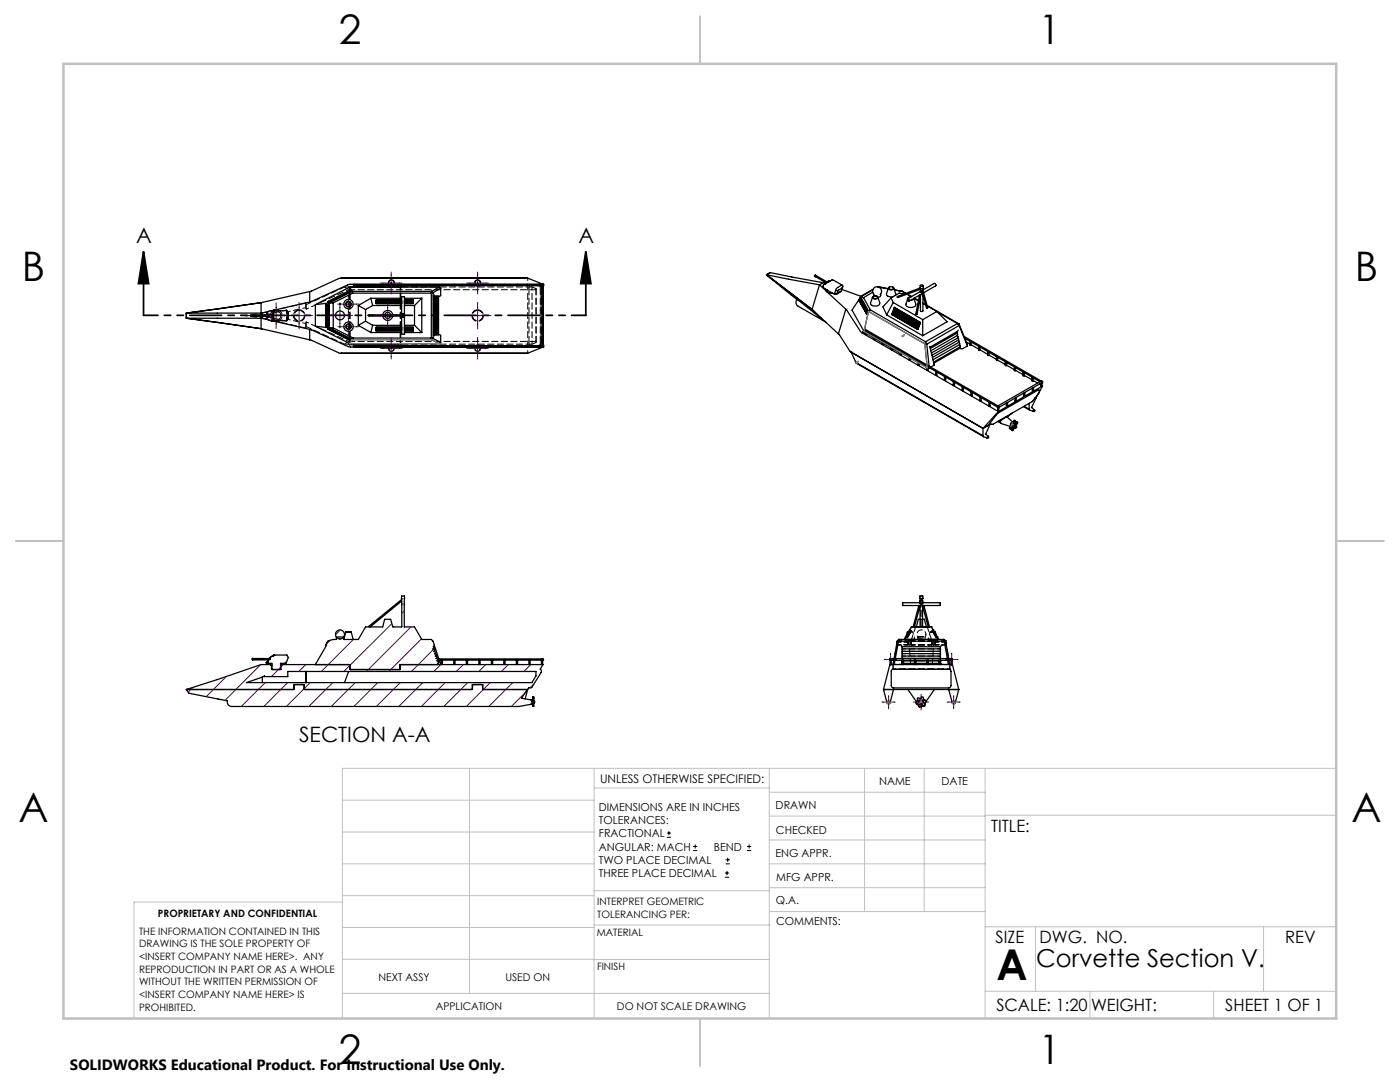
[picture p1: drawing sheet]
<svg xmlns="http://www.w3.org/2000/svg" width="279mm" height="216mm" viewBox="0 0 279 216" stroke-linecap="round" stroke-linejoin="round" font-family="sans-serif">
<g fill="none" stroke="#000" stroke-width=".25">
<path d="M61.8 58.2l-9.7 2.2M61.8 58.2v2.1M68.1 55.5l-.5 .1-5.8 2.6M68.1 55.5h.1M68.1 55.5h37.2l3.1 1.2M69.7 57.2h10.3M69.7 57.2v.1M69.7 57.2l.1 .1M69.8 57.3l-6.9 3.5M69.8 57.3l.4 .8M69.8 57.3h17.9M69.8 58.1l-4 2"/>
<path d="M69.9 58.1h-.1M69.9 58.1l-.1-.1-4.3 2.1M69.9 58.1l-4.1 2.1M69.9 58.1l.1 .1-4.1 2.1-.4 .1M70.2 58.1h.1M70.2 58.1h15.9M70.2 58.1l.2 .4M70.2 58.1l-4.5 2.4M70.4 58.5l-3.9 1.9M70.4 58.5h15.7M70.6 56.8h37.4l.1 .1-37.5 .1zM70.6 56.8v.1"/>
<path d="M74 59.5l.4 1.5M74 59.5l-2.5 1.5M74 59.5h6.2M75.1 60h5.1M80 57.2v.1M80 57.2l-.1 .1M80.2 59.8h-5.1v.8h5.1M80.7 59.8h1.7v.8h-1.7M80.7 59.5h3.5M80.7 60h1.7M84.2 59.5l-1.5 1.5M84.2 59.5v6.9"/>
<path d="M86.1 58.5v9M86.1 58.1v.4M86.1 58.1l.3 .3M86.4 58.4l-.3 .1M86.4 58.4v9.1M86.7 58.9v8.1M86.7 59.1v7.7M86.9 59.1v7.7M87.1 59.1v7.7M87.2 59.1v7.7M87.4 59.1v7.7M87.5 59.1v7.7"/>
<path d="M87.7 57.3l-1.6 .8M87.7 57.3l.2 .2M87.9 57.5v1.5l-.2 .1h-1M87.9 57.5l-1.5 .9M108 56.7h.4M108 56.7h-38.1l-8.1 3.6M108 56.7v.1M108 57v12M108.4 57h.1M108.4 56.8v.2M108.4 56.7h.1M108.4 56.7v.1"/>
<path d="M108.4 57v12M153 54.8l9.2 7M153 54.8l.7-.4 10.6 2M153 54.8l6.1 5M153 54.8l10.5 2M159.1 59.8a.87 .87 0 0 0 .2 1.3l5.5 3.2M159.1 59.8l4.4 3.4M162.8 55.2l2 1.2M162.9 55l-.1 .2M162.9 55l-.2-.1-.2 .1 .3 .2M162.9 55l2.2 1.3M163.5 56.8l1.4 1.3"/>
<path d="M163.5 56.8l-1.4 4.9 5.2 4.9M164.3 56.4l-.8 .4M164.3 56.4l.4 .2M164.6 56.7l-.3 .2a.53 .53 0 0 0 .3 .7l1.9 1.1M164.6 56.7l1.6-.9 1.9 1.1M164.6 56.7h.1M164.9 57.7v.4M164.9 58.1l.2 .2M165.1 58.3l.7 .2h.4M165.1 58.3l3.7 3.4M165.1 58.2v-.3l.2 .5M165.3 56.3a.5 .5 0 0 0-.6 .3"/>
<path d="M165.7 56.1h-.3l-.4 .2M166.8 58l-.3 .7 .5-.1M166.8 58h.5M167.3 58l-.3 .6M167.9 58.1l-.9 .6M167.9 58.1l-.9 .5M168 57.7l3.8 1.4M168.1 57.5l.1-.5-.2-.1-.9 .5-.3 .6M168.1 57.5l-.8 .5M168.1 57.5l-.2 .6M171.6 59.6h.2l1.4 2.5-.1 .6h-.2M171.6 59.7l-.2 .3 1.6 2.7 .1-.6-1.5-2.5-.2 .4"/>
<path d="M171.6 59.7l1.4 2.4v.5M171.6 59.7h.1M171.7 59.7l-.2 .3 1.5 2.5M171.8 59.3l-1.8 2.6 2.4 4.2M171.8 59.3l1.5 2.7M171.8 59.2l.5 .2M171.8 59.2v.1M172.3 59.4l1.4 2.4M174.2 59.2a.6 .6 0 0 1 1 .2 .64 .64 0 0 1-1.1-.1zM174.2 58.3l-1.9 1.1M174.2 57.8l-2.4 1.4M174.2 57.7l-2.3 1.4-.3 .4"/>
<path d="M174.3 59.2a.43 .43 0 0 1 .5-.2 .43 .43 0 0 1 .2 .5 .43 .43 0 0 1-.5 .1 .43 .43 0 0 1-.2-.4zM174.3 58.6l.1 .5M174.4 58.8a.9 .9 0 0 1 0-1.3 .9 .9 0 0 1 1.3 0 .9 .9 0 0 1-.1 1.3M175.3 57.2h.1M175.3 57.2l-.1 .1M175.3 57.2l.6 .2M175.3 57.2l2 .4M175.8 58.6l-.2 .6-.4 .1 .4 1.1a1.03 1.03 0 0 1-.9 .7 1.03 1.03 0 0 1-1-.4l.4-1.4M175.9 57.4l-.3 .1M175.9 57.4l1.3 .2M177.3 57.5l-.4 1.1a.93 .93 0 0 0 1.4 .6M177.4 57.4a.52 .52 0 0 1 .5-.2 .52 .52 0 0 1 .4 .4 .5 .5 0 0 1-.5 .2 .5 .5 0 0 1-.4-.4z"/>
<path d="M177.5 57.3l-.2 .1a.52 .52 0 0 0 .5 .5 .52 .52 0 0 0 .6-.5l-.2-.1M177.8 59.4l-1.6 1.8 .8 1.6M177.8 59.4l.5 1M178.4 57.5l.4 1.2-.1 .2M180 58.1l.8 .4M180 58.1l-1.5-.2 1.6 .2M180 58.1l.7 .5M180.4 58.7l-.9-.2-1.7 .9M180.9 58.7h.2M181.1 58.7l.8 .5-.5 .1-.2 .3M181.1 58.7l.8 .5M181.1 59.6a.25 .25 0 0 1 .4 .2 .25 .25 0 0 1-.2 .3l-.2-.2z"/>
<path d="M181.1 59.8l-.3 .9a.99 .99 0 0 0 1.6 .5l.4-.3-.4-1.4-.1 .3-.5 .1M182.4 59.5l.9 .5M182.5 59.5l.8 .5M183.5 58.9l-.7 3.7 .2 .1M183.6 57.5l-4.6 1.8 .3 .1 4.4-1.7M183.7 57v.5M183.7 58.2l-2.5 1.4v-.1M183.7 56.9h.1a.24 .24 0 0 1 .3-.1 .24 .24 0 0 1 0 .4 .24 .24 0 0 1-.3 0zM183.7 57.5v.5M183.7 57.9l.2 .4-.2-.1zM183.8 58.7l-.8 4M184.2 58.1v-.2l2.2-1.3 .4 .2-.1 .2-2.5 1.5"/>
<path d="M184.2 58.5l-2.8 1.6M184.2 57.5l-.1 .8-.2-.1M184.2 58.5v3.6l-.1 .1-.4-.1v-2.8M184.2 57l.1 .5-.3 .1-.3-.1M184.3 58.4l.8 3.1h-.2l-.7-2.7M37.2 63.5l15.1 2.1M37.2 62.5v1M37.2 63.5h14.9l1.5 .3M37.2 63.5l14.9 2.1M50.6 62.9h3.1v.2h-3.1M50.6 62.9v.2M50.6 62.9l-.2-.1v.3h.2"/>
<path d="M52.1 60.4v2.5M52.1 63.1v2.5M52.1 65.6l9.7 2.2M52.1 60.4l-14.9 2.1M52.3 60.4h.1M52.3 65.6h.1M52.3 60.4l-15.1 2.1M53.1 63.1l.1 .2M53.2 63.3l.2 .4 .7 .3M53.2 62.7h1.4M53.2 63.3h1.4M53.2 62.7l-.1 .2"/>
<path d="M53.4 62.7v.2M53.4 63.1v.2M53.6 62.2l-1.5 .3h-14.9M54.1 62l.3 .1 .2 .3v1.2l-.2 .3-.2 .1M54.1 62l-.7 .2-.2 .5M54.1 62h.1M54.1 62h3.1M54.3 64l.4 .1M54.5 64l.2 .1M54.7 61.9l-.2 .1M54.7 64.1l.3 .1M54.7 61.9l-.4 .1"/>
<path d="M55 61.8l-.3 .1M55 61.8l.7 .2M55 64.2l6.8 1.5M55.7 64l-.7 .2M57.2 62l.3 .5v1l-.3 .5M57.2 62v2h-3.1M61.8 65.7l8.1 3.6h38.1M61.8 67.8l5.8 2.6 .5 .1M61.8 65.7v2.1M61.8 60.3l-6.8 1.5M62.9 60.8v4.3M62.9 65.1l2.8 .3"/>
<path d="M62.9 65.1l6.9 3.5M65 60.8l.6 .1-.1 4.2-.5-.1zM65.1 60.9h.3v4.1h-.3zM65.1 60.9h.1M65.1 60.9v4.1M65.4 60.8v4.3M65.5 65.7h.1M65.5 65.7h.3M65.5 60.2v.2M65.5 60.4h.1M65.5 65.5l4.5 2.1-.1 .2M65.5 65.5h.1"/>
<path d="M65.5 60.1l.3 .1M65.5 60.1v.1M65.5 65.5v.2M65.5 65.7l4.3 2.2M65.6 65.7l4.2 2.1M65.7 60.5v4.9M65.7 65.4h.8M65.7 65.4l4.5 2.3M65.7 60.5l-2.8 .3M65.7 65.7h.1M65.8 60.1v.1M65.8 60.1l-.3 .1"/>
<path d="M65.8 65.7l4 2.1M66.5 60.4v5M66.5 65.4l4 2.1M66.5 60.4l-.8 .1M68.1 70.5h.1M69.7 68.5v.3M69.7 68.8h10.3M69.8 67.9h.1M69.8 68.6h17.9M69.8 68.6v.1M69.8 68.7l-.1 .1M69.8 68.7h10.1"/>
<path d="M69.8 67.8h.1M69.9 67.8l-.1 .1M70.2 67.7v.1M70.2 67.8h15.9M70.2 67.8l-.4 .8M70.5 67.5h15.6M70.5 67.5l-.3 .2M70.6 69h37.4l.1 .1-37.5 .1zM70.6 69v.1M71.5 61l1.5 .8M71.5 61v3.9M71.5 64.9l2.5 1.5"/>
<path d="M73 61.8v2.3M73 64.1l-1.5 .8M73 64.1l1.4 .8M74 66.4h6.2M74.4 61l-1.4 .8M74.4 61h5.8M74.4 64.9h5.8M74.4 64.9l-.4 1.5M75.1 60.5h5.1M75.1 65.4h5.1M75.1 60.4h5.1M75.1 65.5h5.1"/>
<path d="M75.1 60.3h5.1M75.1 65.6h5.1M75.1 60.2h5.1M75.1 65.7h5.1M75.1 60.1h5.1M75.1 65.8h5.1M75.1 65.9h5.1M76.4 62.8a1.01 1.01 0 0 1 1-.9 1.01 1.01 0 0 1 1 .9M76.4 63.1a1.02 1.02 0 0 0 1 .8 1.02 1.02 0 0 0 1-.8M76.8 63.1a.6 .6 0 0 0 .6 .4 .6 .6 0 0 0 .6-.4M76.8 62.8a.59 .59 0 0 1 .6-.5 .59 .59 0 0 1 .6 .5M79.9 68.7l.1 .1"/>
<path d="M79.9 68.6v.1M80 68.6v.2M80.1 62.8l-6.5 .1 .1 .2h6.4M80.2 63.1v3.6h.5v-3.6M80.2 62.8v-3.6h.5v3.6M80.2 65.3h-5.1v.8h5.1M80.3 62.6h.2M80.3 63.3h.2M80.7 65.3h1.7v.8h-1.7M80.7 60.5h1.7M80.7 65.4h1.7M80.7 60.4h1.7"/>
<path d="M80.7 65.5h1.7M80.7 60.3h1.7M80.7 65.6h1.7M80.7 60.2h1.7M80.7 65.7h1.7M80.7 60.1h1.7M80.7 65.8h1.7M80.7 65.9h1.7M80.7 61h2M80.7 64.9h2M80.7 66.4h3.5M82.7 64.9l1.5 1.5"/>
<path d="M82.7 61v3.9M86.1 67.5h.3M86.1 67.5v.3M86.1 67.8l1.6 .8M86.4 67.5l-.3 .3M86.4 67.5l1.5 .8M86.7 66.8h1.1l.1 .1v1.4M87.9 68.3l-.2 .3M108 69.3h.4M108 69.2v.1M108.4 69h.1M108.4 69v.2"/>
<path d="M108.4 69.3h.1M108.4 69.2v.1M108.4 69.3l-3.1 1.2h-37.2M162.2 61.8v.1M162.2 61.8l1.3 1.4M163.5 63.2l.4 .3M167.3 66.6l2.6 3.7M168.8 61.7l3.1 4.7 27.3 15.7M168.8 61.7l-1.5 4.9M169.9 70.3h.1M169.9 70.3l26.3 15.2M169.9 70.3l.9 2 25.4 14.7"/>
<path d="M170.7 72.1l.1 .3 25.5 14.7M172.4 66.1l-.2 .1 .4 .2M172.4 66.1l.2 .1M172.4 66.1v.2M172.4 66.2v.1M172.6 65.9h.1M172.6 65.9v-.2l26.6 15.3M172.6 65.9l1.7 1.1M172.6 65.9v.8h.2v-.6M172.8 66.4l1.5 .8M172.8 66.5l1.5 .9M172.9 62.6h.1"/>
<path d="M173.3 62.1l-.9 4M173.3 62.1l11.3 6.5M173.3 62v.1M173.7 61.8l-.4 .2M173.7 61.8l11 6.4M174.3 67l1.8 1M174.3 67l.1 .8 .2-.1v-.6M174.6 67.4l1.5 .9M174.6 67.5l1.5 .9M176.1 68l1.8 1M176.1 68l.1 .8h.2v-.7M176.4 68.4l1.5 .9"/>
<path d="M176.4 68.5l1.5 .9M177 62.8l7.1 4.2M177.9 69l1.7 1M177.9 69l.1 .8h.1v-.7M177.9 62.8l5.3 3 .5-1.5M177.9 62.8l.6-1.5 5.2 3M177.9 62.8h.1M178 62.8l5.2 2.9M178.1 62.7l-.1 .1M178.1 69.4l1.4 .8M178.1 69.6l1.4 .7M178.2 62.6l5 3.1"/>
<path d="M178.2 62.5l5.1 3M178.2 62.5l-.1 .1 5.1 2.9M178.2 62.4v.1M178.3 62.3l-.1 .1 5.1 3M178.3 60.4l-1.3 2.4M178.3 60.4l5.8 3.4M178.3 62.2l-.1 .1 5.1 3M178.3 62.2l5.1 2.9M178.3 62.2l5.1 3M178.4 62.1l-.1 .1M178.4 62l5 3M178.4 61.9l5.1 2.9"/>
<path d="M178.4 61.9v.1l5.1 2.9M178.5 61.8l-.1 .1M178.5 61.7l5.1 3M178.5 61.6l5.1 3M178.5 61.6v.1l5.1 2.9M178.6 61.4l5.1 3M178.6 61.5l-.1 .1M178.6 61.4l-.1 .1 5.2 3M179.5 70.2l.1 .1M179.5 70.2v.1M179.6 70l1.8 1M179.6 70l.1 .8h.2v-.6"/>
<path d="M179.6 70.3h-.1M179.9 70.4l1.5 .9M181.4 71l1.8 1.1M181.4 71l.1 .9 .2-.1v-.6M181.7 71.5l1.5 .8M183 62.7h.1M183.2 72.1l1.8 1M183.2 72.1l.1 .8 .1-.1v-.6M183.4 72.5l1.6 .8M183.5 60.1l.2 .2M183.5 60.1l.2 .1M184.1 63.8v3.2"/>
<path d="M184.6 68.6l.4 4.2M184.6 68.6l.4 .1M184.7 68.2l.3 .5M184.7 68.2l-.1 .4M184.7 60.8l-.5-.3 .5 .4M185 73.1l1.7 1M185 73.1l.1 .8 .1-.1v-.6M185 68.7l.4 4.4M185 61l2 1.2M185 61l6.4 3.6M185.2 73.4h.3M185.5 73.3v.1"/>
<path d="M185.5 69.2l.1 .1M185.6 69.3l.8 3.5-.6 .4M186.7 74.1h.1M186.7 74.1l.1 .8h.2v-.7M186.8 74.1l1.7 1M187 62.2l2 2-4.9 2.8M187 62.2l-2.9 1.6M187 62.2l4.1 2.4M188.5 75.1l1.8 1M188.5 75.1v.8h.2v-.7M190.3 76.1l1.7 1.1M190.3 76.1v.8h.2v-.6"/>
<path d="M190.9 66.5l.2 .3-.1 .2-5.2 3M190.9 66.2l.1 .3-5.3 3M191 67l.2 .2v.2l-5.3 3M191.1 64.6l-6.4 3.6M191.1 64.6l.3 .3M191.1 64.6h.3M191.1 67.4l.2 .2v.2l-5.3 3.1M191.2 65.9l-.1 .2-5.5 3.2M191.2 67.9l.2 .2v.2l-5.3 3M191.3 68.3l.2 .2v.3l-5.3 3M191.4 64.6v.3M191.4 64.6l1.7 4.4"/>
<path d="M191.4 64.9l-6.4 3.8M191.4 64.9l1.7 4.1M191.5 68.8l.1 .2v.2l-5.3 3M191.5 69.3l.1 .2M191.6 69.5l-5.2 3M192 77.2h.1M192 77.2l.1 .8 .2-.1v-.6M192.1 77.2l1.7 1M192.4 67.1l15.4 8.9M192.5 67.5l1.1 .6M192.8 68.2l.8 .5M193.1 69l-1 .6-.5-.1"/>
<path d="M193.6 68.1v.8h.1l.1-.6M193.6 68.1h.1M193.6 68.1l1.7 1M193.8 78.2l1.7 1M193.8 78.2v.8h.2v-.7M193.8 68.8l1.5 .9M195.3 69.1v.8l.2 .1 .1-.7M195.3 69.1l1.8 1M195.5 79.2l1.8 1M195.5 79.2l.1 .8 .2-.1v-.6M195.6 69.8l1.5 .9M197.1 70.1v.8h.2v-.6"/>
<path d="M197.1 70.1l1.8 1.1M197.3 70.8l1.6 .9M198.9 71.2v.8l.2-.1v-.6M198.9 71.2h.1M198.9 71.2l1.7 1M199.1 71.9l1.5 .8M200.6 72.2l.1 .8 .2-.1v-.6M200.6 72.2l1.8 1M200.9 72.9l1.5 .9M202.4 73.2l.1 .8 .2-.1v-.6M202.4 73.2l1.8 1M202.7 73.9l1.5 .9"/>
<path d="M202.8 79.3v.7h-.2v-.6M204.2 74.2v.8h.2v-.6M204.2 74.2l1.8 1M204.4 74.9l1.6 .9M204.5 78.3v.8l-.2-.1v-.5M206 75.2v.9l.2-.1v-.6M206 75.2l1.5 1M206.2 75.9l.9 .5M206.3 77.3l-.1 .8-.2-.1v-.6M206.8 79.3l-.3 .2M206.8 79.3l-.9 2M207.3 78.5l-.5 .8"/>
<path d="M207.4 76.7l.3 .1M207.9 76.4l-8.5 4.8M207.9 76.4h.1M208 76.4l-.1 .7-.2-.1v-.5M208 76.9l.1 .1M208 76.2h-.1v.2M208.1 76.2l-.2-.2-8.9 5.1M208.1 76.2l-.1 .1M208.1 77l-.7 1.2M208.1 77l-8.9 5.1M196.2 87l.1 .1M196.2 85.5l1.4-.8-.9 1.9"/>
<path d="M196.2 85.5v1.5M196.3 87.1l.8 .3M196.6 86.6l.6 .5M197.3 80.2l1.7 1M197.3 80.2l.1 .8h.2v-.6M197.7 84.6l-1.5 .9M198.9 82.8l.5-.5 7.7-4.4a.3 .3 0 0 1 .3 .1 .3 .3 0 0 1 0 .4l-1.4 1.7-7.7 4.5h-.6l-.1-.2zM199 81.1l.2 .3-.2-.2zM199.1 84.1l.7 .4M199.2 81.4h.1M199.2 82.1l-3 3.4M199.3 81.4h-.1"/>
<path d="M199.4 81.4l-.1 .7-.2-.1v-.6M199.4 84l.2 .1M199.4 81.1h-.1v.3M199.6 84.1l.6-.6 .7-.3 1.3 1.1M199.6 84.1l.2 .4 1.8 .6M199.6 83.8v.3M201.1 80.3l-.1 .8-.2-.1v-.6M201.7 84.8v.3M201.9 84.6a.26 .26 0 0 1 .3 0 .26 .26 0 0 1 0 .3 .27 .27 0 0 1-.3 0 .27 .27 0 0 1 0-.3zM201.9 84.8v.1M201.9 84.9h.1M201.9 85.5v.3l.2 .1"/>
<path d="M202 84.4l-.4 .1v.2l.3 .2M202 84.4l.1 .1M202 82.4l-1 .9M202 84.9h-.1a.36 .36 0 0 0-.4 .3 .36 .36 0 0 0 .1 .4M202.1 84.9l.1 .1M202.2 84.5h.2M202.2 84.5v.1M202.2 85l-.2 .1a.4 .4 0 0 0-.3 .5l.5-.5M202.2 85v.1M202.2 84.3l-.2 .1M202.2 85.1h.1M202.2 85.1l-.2 .6 .1 .2 .3-.4v-.3"/>
<path d="M202.3 84.7l.1 .1M202.4 84.5l.2-.5 .1 .1-.2 .7M202.4 84.8h.1M202.4 85.2l.2 .2M202.4 84.5v.3M202.5 84.8l.1 .1M202.6 84.9l-.2 .3-.2-.1M202.6 85h.1M202.6 84.9l.1 .1M202.6 84.5l.1 .1M202.6 84l-.3-.1-.1 .6M202.7 84.6l.4-.3-.1 .4-.4 .2 .2 .1"/>
<path d="M202.7 84.3l.1-.1 .3 .1M202.7 85l.2 .2a.25 .25 0 0 1-.3 .2 .25 .25 0 0 1-.2-.2M202.7 84.6l-.2 .2M204.3 81.1l1.2 .7M204.4 81.1l1 .6M205.4 81.7l.1 .1M205.4 80.5v1.2M205.5 81.8l.7 .3M205.8 81.3l.6 .5M206.4 81.8l.1 .3h-.3M206.4 81.8h-.2v.3M183.6 118.9h.5l.1 .5h-.6z"/>
<path d="M183.6 119.9l.1 .4M183.6 119.4v.5M183.6 119.9l-.1 .4M184.1 119.9v.4M184.1 119.4v.5M184.1 119.9l.1 .4M37.2 137.6l.5 .7 7.7 1.5v.2a.86 .86 0 0 0 .8 1h57.3l2.5-.5v-.2h.5M49.2 136.2l3.6-1.3v.1h4.6v-1h49.6v.9l-.8 1.3zM50.4 131.6h3.5M50.4 131.4h3.5M50.4 131.4h3.3M50.4 131.4v.2"/>
<path d="M50.4 131.4v.3M50.4 131.4h.1M50.4 131.6v.1M52.4 135.1v1.1M53.2 132.2v.1M53.4 132.3h-.3l1.2 .1v1.2M53.5 131.8l-.1 .5M53.5 131.8l-.3 .4M53.6 131.6l-.2 .7M53.6 131.6l-3.2 .1M53.6 131.6l-.1 .2M53.9 131.4v.2"/>
<path d="M53.9 132.6h.4M53.9 132.6h-1.8l-14.9 5M53.9 132.6l.3 .3M54.2 132.9h.1M54.2 132.9v.7h1.9v-.7M54.5 130.8l-.8 .6M54.6 130.8l-.5 .2-.4 .4M54.6 130.7h2.7l.2 .5-.4 1.1-1.1 .1-.1 1.2M54.6 130.8h-.1M54.6 130.8h.1M54.6 130.7h.1M54.6 130.7l-.2 .1"/>
<path d="M54.6 130.7v.1M54.6 130.7l-.1 .1M56 132.9h.1M56 132.6h.3M56.3 132.6h13.5v1h10.1v-.9M56.3 132.6l-.2 .3M58.6 137.5h.1M58.6 137.5v-.9h2.1v.9M58.6 137.5v.1M58.8 136.6l-.1 1h-21.5M60.6 136.6l.1 1h33.6l.1-1M60.7 137.5h.1"/>
<path d="M60.7 137.5l.2 .1M61 134v2.2M61.1 134v2.2M65.1 128.7l.1 .1-2.3 3.8M65.4 128l-.3 .7M68.6 127.6h2.9l1.5-2.5h.7l-.1-.1 6.6-5.4v-.7h.5v6.2h2l1.5 2.5h1.9l.3 .4 .3 .7M68.6 127.6v-.5h-1.5v.5h-.6l-1.1 .4M69 126.2h1.1M69 126.2l-.4 1.4M69.6 134l-.8 2.2M69.7 132.6l.1 .1M69.8 133.5l.1 .1"/>
<path d="M70.1 126.2l.4 1.4M73.9 125.1l6.3-5.2v5.2h-1.8l-.4-1.5h-1.2l-.4 1.5zM79.7 133.6l.1-1h28.6l-.6 .9 .3 .4-.1 .3-1.8 2.8a.44 .44 0 0 1-.6 .2l-.3 .4M79.8 132.7h.1M80 132.6l-.1 .1M86.7 128.7l-.2 .3 .1 .4-.2 .1a.25 .25 0 0 1 .3 .1 .25 .25 0 0 1-.1 .4l.3 .2-.2 .3a.25 .25 0 0 1 .3 .1 .25 .25 0 0 1-.1 .3l.3 .2-.2 .3a.25 .25 0 0 1 .4 .1 .25 .25 0 0 1-.2 .4h.2a.25 .25 0 0 1 .1 .2 .25 .25 0 0 1-.2 .3l.1 .2M86.7 128.7l1.2 3.9M87.6 131.5h20.5M87.7 131.7h.4M88.1 131.7l.1-.1 .1 .1M88.1 131.7v.9M88.3 131.7h2.3"/>
<path d="M88.3 131.7v.9M90.6 131.7l.1-.1 .1 .1M90.6 131.7v.9M90.8 131.7h2.3M90.8 131.7v.9M93.1 131.7l.1-.1 .1 .1M93.1 131.7v.9M93.3 131.7h2.3M93.3 131.7v.9M94.3 137.5h.1M94.3 137.5v-.9h2v.9M94.3 137.5l-.1 .1"/>
<path d="M95.6 131.7l.1-.1 .1 .1M95.6 131.7v.9M95.8 131.7h2.3M95.8 131.7v.9M96.2 136.6l.1 1h9M96.3 137.5h.1M96.3 137.5l.1 .1M98.1 131.7l.1-.1 .1 .1M98.1 131.7v.9M98.3 131.7h2.2M98.3 131.7v.9M100.5 131.7l.2-.1 .1 .1"/>
<path d="M100.5 131.7v.9M100.8 131.7h2.2M100.8 131.7v.9M103 131.7l.2-.1 .1 .1M103 131.7v.9M103.3 131.7h2.3M103.3 131.7v.9M105.3 137.6l-1.2 1.7 1.9 .4v.2h.3v-.6M105.3 137.6l-.5 1.9M105.6 131.7l.1-.1 .1 .1M105.6 131.7v.9M105.8 131.7h2.3"/>
<path d="M105.8 131.7v.9M106.3 139.3v-.2h.2v.2M106.3 139.3h.2M106.5 139.3v.6l.3 .2-.3 .2M108.1 131.7h.1M108.1 131.7v.9M108.3 131.7h.1M108.3 131.5v.2M108.3 131.7v.9M176.3 137.6h15M176.3 137.6l1.3-5h12.5l1.2 5M176.3 137.6l.7 2.5"/>
<path d="M177.6 131.8h.3M177.6 131.8v-.4h12.5l-.1 .4M177.6 131.8v.8M177.9 131.8v.8M177.9 131.8h2.2M177.9 133.7l.3-.2h11.3l.3 .4v3l-.4 .4h-11.1l-.4-.4zM178.3 137.6l-.6 2.5M178.4 131.8l-.2 .8M178.6 131.8l-.1 .8M179 128.1l-.1 .6M179.1 127.9l-.7 3.5M179.1 127.9l.2 .1"/>
<path d="M179.3 128l-.6 3.4M179.3 128h9.2M179.4 127.6h8.9M179.4 127.6l-.1 .4M179.4 127.6l-.3 .3M179.8 128.7l.3 .3M180.1 131.9h.1M180.1 132.4h.1M180.1 131.8h.2M180.1 131.4h7.6M180.1 130.9h7.6M180.1 130.4h7.6"/>
<path d="M180.1 130h7.6M180.1 129.5h7.6M180.1 129v2.4M180.1 131.8v.8M180.1 129h7.6M180.3 132.4h2.2M180.3 131.9h2.2M180.3 131.8h2.2M180.3 131.8v.8M180.4 127.6l1.5-2.5h4l1.4 2.5M181.1 126.2h.2M181.1 126.2l-.2 .6"/>
<path d="M181.2 137.6l1.8 2.5M181.3 126.1l-.2 .1M182.5 131.8h.3M182.5 131.8v.8M182.8 132.4h2.2M182.8 131.9h2.2M182.8 131.8h2.2M182.8 131.8v.8M183.1 139.6l-.1 .5M183.4 120.8h.2M183.4 120.8l-1.2 4.3h.2M183.4 139.9v.1"/>
<path d="M183.5 120.3h-3.4v.5h3.3M183.5 120.3h.2M183.6 120.8l.2-.1 .3 .1M183.6 120.8v.1M183.6 123.6h-.3l-.4 1.5M183.6 120.9v4.2M183.6 120.9l-1.1 4.2M183.7 140l-.1 .1M183.7 120.3l.1 .1 .3-.1M183.7 139.7h.1M183.8 139.9l-.1 .1M183.8 139.9h.1"/>
<path d="M183.8 139.9a.47 .47 0 0 0-.2-.5 .47 .47 0 0 0-.5-.1v.3l.6 .4M183.8 139.9h.2M183.8 139.9a.53 .53 0 0 1 .3-.8 .52 .52 0 0 1-.1 .8M183.9 139.3l-.4 .1M184 139.9v.1M184 140v.2M184 140a.61 .61 0 0 1 .9-.2 .56 .56 0 0 1-.9 .4M184.1 139.8l.1 .1M184.1 120.8v.1M184.1 123.6h.4l.4 1.5M184.1 120.9v4.2M184.1 120.9l1.1 4.2"/>
<path d="M184.2 120.3h3.4v.5h-3.5M184.2 120.3h-.1M184.3 139.4l.3 .3M184.4 120.8l1.1 4.3h-.1M185 131.8h.2M185 131.8v.8M185.2 131.8v.8M185.2 132.4h2.2M185.2 131.9h2.2M185.2 131.8h2.2M186.4 126.1l.3 .1M186.5 126.2h.2"/>
<path d="M186.5 137.6l-1.6 2.2M186.7 126.2l.1 .6M187.4 131.8h.3M187.4 131.8v.8M187.7 131.9h.1M187.7 132.4h.1M187.7 131.8h2.1M187.7 129v2.4M187.7 131.8v.8M187.9 128.7l-.2 .3M188.3 127.6l.2 .4M188.3 127.6l.4 .2"/>
<path d="M188.5 128l.6 3.4M188.7 127.8l-.2 .2M188.7 127.8l.6 3.6M188.7 128.1l.1 .6M189.1 131.8l.2 .8M189.3 137.6l.7 2.5M189.4 131.8l.1 .8M189.8 131.8h.2M189.8 131.8v.8M190 131.8v.8M191.3 137.6l-.6 2.5M106.3 140.3v.6h.2v-.6"/>
<path d="M177 140.1a.34 .34 0 0 0 .3 .3 .34 .34 0 0 0 .4-.3M177 140.1l.1 .2a.33 .33 0 0 0 .3 .1 .33 .33 0 0 0 .3-.3M183 140.5l.4 .4M183.4 140.3l.2 .1M183.6 140.1l.1 .1M183.6 140.1a.47 .47 0 0 0-.5-.1 .47 .47 0 0 0-.3 .4l.2 .1 .7-.3M183.7 140.2v.1M183.7 140.3h.1M183.7 140.3a.48 .48 0 0 0-.4 .4 .48 .48 0 0 0 .3 .4l.2-.2v-.6M183.8 140.3h.1M184 140.5h-.2M184 140.2l-.1 .1"/>
<path d="M184 140.2a.56 .56 0 0 1 .6 .7 .49 .49 0 0 1-.5-.1 .49 .49 0 0 1-.2-.5M184 140.2h.1M184.3 140.2l-.1 .1M184.3 140.9l-.5 .1M184.7 140.1l-.2 .5M190 140.1v.2a.34 .34 0 0 0 .4 .1 .34 .34 0 0 0 .3-.3M190 140.1v.2a.35 .35 0 0 0 .4 .1 .35 .35 0 0 0 .3-.3"/>
<circle cx="67.8" cy="62.9" r=".89"/>
<circle cx="69.5" cy="60.7" r=".55"/>
<circle cx="69.5" cy="60.7" r=".48"/>
<circle cx="69.6" cy="65.2" r=".92"/>
<circle cx="69.6" cy="60.7" r=".93"/>
<circle cx="69.6" cy="65.2" r=".55"/>
<circle cx="69.6" cy="65.2" r=".46"/>
<circle cx="80.4" cy="62.9" r=".28"/>
<circle cx="80.4" cy="62.9" r=".33"/>
<circle cx="208" cy="76.2" r=".09"/>
<circle cx="197.2" cy="87.2" r=".18"/>
<circle cx="199.3" cy="81.3" r=".1"/>
<circle cx="67.8" cy="126.6" r=".89"/>
<circle cx="108.2" cy="131.6" r=".17"/>
<circle cx="177.7" cy="131.6" r=".13"/>
<circle cx="189.9" cy="131.6" r=".13"/>
<circle cx="177.3" cy="140.1" r=".2"/>
<circle cx="190.3" cy="140.1" r=".2"/>
</g>
<g fill="none" stroke="#000" stroke-width=".2" stroke-dasharray="1.3 .6">
<path d="M68.8 57.3h37.4M69.6 57.8h37.4M69.8 57.3h.1M70.6 56.9v.1M70.6 56.8h.1M70.6 56.9v-.1M70.6 56.9h.1M70.7 56.8l.1 .1-.1 .1M70.7 57l-.1-.1M73.2 56.8l.1 .1-.1 .1M73.2 57l-.1-.1 .1-.1M75.7 56.8l.1 .1-.1 .1"/>
<path d="M75.7 57l-.1-.1 .1-.1M78.2 56.8l.1 .1-.1 .1M78.2 57l-.1-.1 .1-.1M79.9 57.3h.1M80.7 56.8l.1 .1-.1 .1M80.7 57l-.1-.1 .1-.1M83.2 56.8l.1 .1-.1 .1M83.2 57l-.1-.1 .1-.1M85.7 56.8l.1 .1-.1 .1M85.7 57l-.1-.1 .1-.1M88.2 56.8l.1 .1-.1 .1M88.2 57l-.1-.1 .1-.1"/>
<path d="M90.7 56.8l.1 .1-.1 .1M90.7 57l-.1-.1 .1-.1M93.2 56.8l.1 .1-.1 .1M93.2 57l-.1-.1 .1-.1M95.7 56.8l.1 .1-.1 .1M95.7 57l-.1-.1 .1-.1M98.2 56.8l.1 .1-.1 .1M98.2 57l-.1-.1 .1-.1M100.7 56.8l.1 .1-.1 .1M100.7 57l-.1-.1 .1-.1M103.2 56.8l.1 .1-.1 .1M103.2 57l-.1-.1 .1-.1"/>
<path d="M105.7 56.8l.1 .1-.1 .1M105.7 57l-.1-.1 .1-.1M105.8 57l-.2 .5M107 57.6v.2M107.8 57.5l-.2-.5M108 57l.1-.1M108 56.7h.4M108.1 56.9l-.1-.1M108.1 56.9l.1-.1 .1 .1M108.3 56.9l.1 .1M108.3 56.9l-.1 .1-.1-.1M108.4 56.8l-.1 .1"/>
<path d="M108.4 56.8v.2M108.4 57v-.2M52.1 62.8v.3M52.4 62.5v.5M52.4 63.5v-.5M52.4 62.5l8.6-2M52.8 63h-.4M52.8 63v.1M52.8 63v-.1M52.8 62.9v.2M57.2 61.9l.1 .3M57.2 64.1l.1-.4"/>
<path d="M61 61.4l.1 .3M61 64.5l.1-.3M61 65.5l-8.6-2M61.1 65.2l-.1 .3M61.1 60.8l-.1-.3M68.8 68.7h37.4M69.8 68.7h.1M70.6 69l.1-.1M70.6 69v-.1M70.6 69.2v-.1M70.6 69h.1M70.6 69.1h.1"/>
<path d="M70.6 69.1v-.1M70.7 68.9l.1 .1-.1 .2M70.7 69.2l-.1-.1M73.2 68.9l.1 .1-.1 .2M73.2 69.2l-.1-.1 .1-.2M75.7 68.9l.1 .1-.1 .2M75.7 69.2l-.1-.1 .1-.2M78.2 68.9l.1 .1-.1 .2M78.2 69.2l-.1-.1 .1-.2M79.9 68.7h.1M80.7 68.9l.1 .1-.1 .2M80.7 69.2l-.1-.1 .1-.2"/>
<path d="M83.2 68.9l.1 .1-.1 .2M83.2 69.2l-.1-.1 .1-.2M85.7 68.9l.1 .1-.1 .2M85.7 69.2l-.1-.1 .1-.2M88.2 68.9l.1 .1-.1 .2M88.2 69.2l-.1-.1 .1-.2M90.7 68.9l.1 .1-.1 .2M90.7 69.2l-.1-.1 .1-.2M93.2 68.9l.1 .1-.1 .2M93.2 69.2l-.1-.1 .1-.2M95.7 68.9l.1 .1-.1 .2M95.7 69.2l-.1-.1 .1-.2"/>
<path d="M98.2 68.9l.1 .1-.1 .2M98.2 69.2l-.1-.1 .1-.2M100.7 68.9l.1 .1-.1 .2M100.7 69.2l-.1-.1 .1-.2M103.2 68.9l.1 .1-.1 .2M103.2 69.2l-.1-.1 .1-.2M105.6 68.4l.2 .5M105.7 68.9l.1 .1-.1 .2M105.7 69.2l-.1-.1 .1-.2M107 68.1h-37.4M107 68.1v.2M107 68.3v-10.7"/>
<path d="M107.6 68.9l.2-.5M108 68.9l.1 .2M108 69.2h.4M108.1 69.1l-.1 .1M108.1 69.1l.1-.2 .1 .2M108.3 69.1l.1-.2M108.3 69.1l-.1 .1-.1-.1M108.4 69.2l-.1-.1M108.4 69.2h-.4M108.4 69.2v-.3M183.6 119.9l.1 .4M184.2 118.9h-.6"/>
<path d="M178.2 132.6h.1M178.2 133.5h.1M178.2 133.5l.1 .1M178.3 133.6l-.1-.1M178.3 133.6h.1M178.4 131.8v-.4M178.5 132.6h-.3M178.7 131.4l-.1 .4M179 128.6v-.5M179 128.7h.1M179 128.7h-.1M179 128.6h.1"/>
<path d="M179 128.6l.1-.5M179 128.1h.1M179 128.1l.1-.1M179.1 128.6v-.4M179.1 127.9h.1M179.1 127.9v-.1M179.1 128.1h.1M179.1 128.7v-.1M179.1 128.2l.1-.1M179.4 127.6l-.3 .2M179.4 127.6h.1M180.1 132.6h.1"/>
<path d="M180.1 131.4v.1M180.1 131.5v.3M180.1 132.6h-.3M180.1 131.9v.1M180.1 132v.3M180.1 132.3v.3M180.1 131.5v.4M180.1 130.9v.2M180.1 131.1v.3M180.1 130.4v.2M180.1 130.6v.3M180.1 130v.1"/>
<path d="M180.1 130.1v.3M180.1 129.5v.1M180.1 129.6v.4M180.1 129v.2M180.1 129.2v.3M180.1 129h.1M180.1 120.3v.5M180.3 132.3h-.2M180.3 131.8h-.2M180.5 127.6h.1M180.8 127.1h.1M180.9 127.2h.1"/>
<path d="M180.9 127.2l-.1-.1M181 127.1l-.1 .1M181 127.1h.1M181.1 127.1h.1M181.1 127.1h-.1M181.1 127h.1M181.1 127v.1M181.1 128.1h.1M181.1 128v.1M181.1 128.1l.1 .5M181.1 128.1l.1 .4M181.2 128.1h.1"/>
<path d="M181.2 128.6h-.1M181.2 126.9l-.1 .1M181.2 126.9h.1M181.2 128.1h-.1M181.2 128.1v.5M181.2 128.5l-.1 .2M181.2 128.6h.1M181.2 126.8v.1M181.2 126.8h.1M181.3 128.1l-.2-.1M181.3 126.7h.1M181.3 126.7l-.1 .1"/>
<path d="M181.3 128.1v.5M181.3 126.6v.1M181.3 126.6h.1M181.3 128.6l-.1 .1M181.4 126.5l-.1 .1M181.4 126.5h.1M181.4 126.4v.1M181.4 126.4h.1M181.4 127.8h.1M181.5 127.8l-.1-.2M181.5 126.4h.1M181.5 126.4h-.1"/>
<path d="M181.5 126.3v.1M181.5 126.3h.1M181.5 125.7h.1M181.6 126.2l-.1 .1M181.6 126.2h.1M181.6 126.1h.1M181.6 126.1v.1M181.7 126h.1M181.7 126l-.1 .1M181.7 125.9v.1M181.7 125.9h.1M181.8 125.8h.1"/>
<path d="M181.8 125.8l-.1 .1M181.8 125.8l-.3-.1M181.8 128v.1M181.8 128l.1-.1M181.8 128.1l.1-.1M181.8 128.1v.6M181.8 128v.6M181.8 128.6l.1 .1M181.8 128.6v.1M181.8 128.7h.1M181.8 128h.1M181.8 128.6v-.6"/>
<path d="M181.8 128.6h.1M181.9 128.6h-.1M181.9 128.7l-.1-.1M181.9 125.1h.1M182.2 126.1h-.1M182.3 125l.1 .1M182.4 125.1h.1h-.1M182.4 125.1h.1M182.8 132.3h-.3M182.8 131.8h-.3M183.2 127.1h.1M183.2 127.1v.5"/>
<path d="M183.5 120.3h.2M183.6 123.6h.5M183.6 120.8h-.2M183.6 120.8h.1M183.7 120.3l.2 .1 .2-.1M184 125.1h-.2M184.1 120.3h.1M184.1 120.3v-.4M184.1 120.8l-.2-.1-.3 .1M184.1 120.8h.1M184.4 120.8h-.3M184.6 127.6v-.5"/>
<path d="M185.2 132.3h-.2M185.2 131.8h-.2M185.4 125.1h-.1h.1M185.4 125.1h.1M185.5 125l-.1 .1M185.7 126.1h-.1M185.9 125.1h.1M185.9 128h.1M186 128h.1M186 128v.6M186 128.6h.1M186 128.6h-.1"/>
<path d="M186 128.6l-.1 .1M186 128l-.1-.1M186 128v.1M186 128.1l-.1-.1M186 128.1v.6M186 128.6v.1M186 128.7h-.1M186 125.8l.3-.1M186 125.8h.1M186.1 125.9h.1M186.1 125.9l-.1-.1M186.1 126v-.1"/>
<path d="M186.1 126h.1M186.2 126.1l-.1-.1M186.2 126.1h.1M186.2 126.2h.1M186.2 126.2v-.1M186.3 125.7h.1M186.3 126.3h.1M186.3 126.3l-.1-.1M186.3 126.4v-.1M186.3 126.4h.1M186.3 127.8l.1-.2M186.3 127.8h.1"/>
<path d="M186.4 126.4h-.1M186.4 126.4h.1M186.4 126.5h.1M186.4 126.5v-.1M186.5 128.6v.1M186.5 126.6l-.1-.1M186.5 126.6h.1M186.5 128.1v.5M186.5 126.7v-.1M186.5 126.7h.1M186.5 128.1h.1M186.5 128.6h.1"/>
<path d="M186.6 128.1l-.1 .5M186.6 126.8l-.1-.1M186.6 126.8h.1M186.6 128.1h.1M186.6 128.5l.1 .2M186.6 126.9h.1M186.6 126.9v-.1M186.6 128.6h.1M186.6 128.1v.4M186.7 128.1l-.1 .5M186.7 128l-.2 .1M186.7 128l-.1 .1"/>
<path d="M186.7 128.1h-.1M186.7 128.1h.1M186.7 127l-.1-.1M186.7 127h.1M186.7 127.1v-.1M186.7 127.1h.1M186.8 127.1h.1M186.8 127.1h-.1M186.9 127.2l-.1-.1M186.9 127.2l.1-.1M186.9 127.2h.1M187 127.1h.1"/>
<path d="M187.3 127.6h.1M187.6 120.3v.5M187.7 132.3h-.3M187.7 131.8h-.3M187.7 131.8v-.3M187.7 131.5v-.1M187.7 131.9v.1M187.7 132v.3M187.7 132.6v-.3M187.7 131.4v.1M187.7 131.5v.4M187.7 130.9v.2"/>
<path d="M187.7 131.1v.3M187.7 130.4v.2M187.7 130.6v.3M187.7 130v.1M187.7 130.1v.3M187.7 129.5v.1M187.7 129.6v.4M187.7 129v.2M187.7 129.2v.3M187.7 129h.1M187.7 132.6h.1M188 132.6h-.3"/>
<path d="M188.4 127.6h.1M188.6 128.2v-.1M188.7 128.2l-.1-.1M188.7 128.7v-.1M188.7 128.7h.1M188.7 127.8l-.3-.2M188.7 127.8h.1M188.7 128.6l-.1-.4M188.7 128.6h.1M188.7 128.6v-.4M188.7 128.1v-.1M188.8 128.1h-.1"/>
<path d="M188.8 128.6h.1M188.8 128.7h.1M188.8 128.6v-.5M189.1 131.8v-.4M189.3 131.4l.1 .4M189.5 133.6l.1-.1M189.5 133.6h.1M189.6 132.6h-.3M189.6 132.6h.1M189.6 133.5h.1M189.6 133.5l-.1 .1"/>
</g>
<g fill="none" stroke="#000" stroke-width=".2" stroke-dasharray="1.3 .6" stroke-dashoffset=".4">
<path d="M70.7 56.8l-.1 .1 .1 .1 .1-.1-.1-.1M73.2 56.8l-.1 .1 .1 .1 .1-.1-.1-.1M75.7 56.8l-.1 .1 .1 .1 .1-.1-.1-.1M78.2 56.8l-.1 .1 .1 .1 .1-.1-.1-.1M79.9 57.3h-10.1M80.7 56.8l-.1 .1 .1 .1 .1-.1-.1-.1M83.2 56.8l-.1 .1 .1 .1 .1-.1-.1-.1M85.7 56.8l-.1 .1 .1 .1 .1-.1-.1-.1M88.2 56.8l-.1 .1 .1 .1 .1-.1-.1-.1M90.7 56.8l-.1 .1 .1 .1 .1-.1-.1-.1M93.2 56.8l-.1 .1 .1 .1 .1-.1-.1-.1M95.7 56.8l-.1 .1 .1 .1 .1-.1-.1-.1"/>
<path d="M98.2 56.8l-.1 .1 .1 .1 .1-.1-.1-.1M100.7 56.8l-.1 .1 .1 .1 .1-.1-.1-.1M103.2 56.8l-.1 .1 .1 .1 .1-.1-.1-.1M105.7 56.8l-.1 .1 .1 .1 .1-.1-.1-.1M107 57.6l-.8-.3M108.1 57.5l-.2-.3-.3-.2M108.2 59.1l.1 .2-.1 .1-.1-.1 .1-.2M108.2 59.1l-.1 .2 .1 .1 .1-.1-.1-.2M108.2 56.8l-.1 .1 .1 .1 .1-.1-.1-.1M53.6 62.1l.7-.1M54.3 64l-.7-.2M54.5 64a1.17 1.17 0 0 1 0-2"/>
<path d="M55.7 62a1.17 1.17 0 0 1 .1 2M57.2 64.1a2.32 2.32 0 0 0 0-2.2M69.8 68.7h10.1M70.7 68.9l-.1 .2 .1 .1 .1-.1-.1-.2M73.2 68.9l-.1 .2 .1 .1 .1-.1-.1-.2M75.7 68.9l-.1 .2 .1 .1 .1-.1-.1-.2M78.2 68.9l-.1 .2 .1 .1 .1-.1-.1-.2M80.7 68.9l-.1 .2 .1 .1 .1-.1-.1-.2M83.2 68.9l-.1 .2 .1 .1 .1-.1-.1-.2M85.7 68.9l-.1 .2 .1 .1 .1-.1-.1-.2M88.2 68.9l-.1 .2 .1 .1 .1-.1-.1-.2M90.7 68.9l-.1 .2 .1 .1 .1-.1-.1-.2"/>
<path d="M93.2 68.9l-.1 .2 .1 .1 .1-.1-.1-.2M95.7 68.9l-.1 .2 .1 .1 .1-.1-.1-.2M98.2 68.9l-.1 .2 .1 .1 .1-.1-.1-.2M100.7 68.9l-.1 .2 .1 .1 .1-.1-.1-.2M103.2 68.9l-.1 .2 .1 .1 .1-.1-.1-.2M105.7 68.9l-.1 .2 .1 .1 .1-.1-.1-.2M106.2 68.7l.8-.4M107.6 68.9l.3-.1 .2-.4M108.2 66.5l.1 .1-.1 .1-.1-.1 .1-.1M108.2 64l.1 .2-.1 .1-.1-.1 .1-.2M108.2 61.6l.1 .1-.1 .1-.1-.1 .1-.1M108.2 66.5l-.1 .1 .1 .1 .1-.1-.1-.1"/>
<path d="M108.2 64l-.1 .2 .1 .1 .1-.1-.1-.2M108.2 61.6l-.1 .1 .1 .1 .1-.1-.1-.1M108.2 68.9l-.1 .2 .1 .1 .1-.1-.1-.2M179.1 127.8h2.3M180.9 126.8l-.2 .8M181.7 132.6h4.4M181.9 125.1h.8M182.2 126.1h-.9M185.1 125.1h.8M185.1 125.1h-2.4M185.7 126.1h.8M186.4 127.8h2.3"/>
<path d="M187.1 127.6l-.2-.8"/>
</g>
<g fill="none" stroke="#000" stroke-width=".2" stroke-dasharray="1.3 .6" stroke-dashoffset=".6">
<path d="M69.8 57.3v11.4M106.2 57.3v11.4M55.1 62a.93 .93 0 0 0-.8 1.4 .93 .93 0 0 0 1.6 .1 .93 .93 0 0 0-.6-1.4l-.2-.1M55.1 63.9a.93 .93 0 0 0 .9-1.4 .93 .93 0 0 0-1.6-.1 .93 .93 0 0 0 .6 1.5h.1M79.9 68.7v-11.4M179.1 128.1h2M179.1 128h2M179.1 128.1h2.1M179.2 128.1h2M180.1 129.5h7.6M181.4 127.6h-2M184.5 123.6h-1.2"/>
<path d="M185.9 127.6h-4M187.7 131.9h-7.6M187.7 132.6h-7.6M187.7 131.4h-7.6M187.7 130.9h-7.6M187.7 130.4h-7.6M187.7 130h-7.6M188.6 128.1h-2.1M188.6 128.1h-2M188.7 128h-2M188.7 128.1h-2"/>
</g>
<g fill="none" stroke="#000" stroke-width=".2" stroke-dasharray="1.3 .6" stroke-dashoffset=".7">
<path d="M69.8 57.3v11.3M80 57.3v11.3M57.3 62.2l3.7-.8M57.3 63.7l.2-.7-.2-.8M61 64.5l-3.7-.8M61.1 61.7l8.5-3.9M69.6 68.1l-8.5-3.9M69.7 68.5v-11.2M79.9 68.6v-11.3M178.2 133.5h11.4M178.2 132.6h11.4M179.8 132.6h-1.3"/>
<path d="M180.5 127.6h1.4M180.7 127.6h1.9h-1.9M184.8 126.6a.89 .89 0 0 0-1.3-.8 .89 .89 0 0 0-.1 1.5 .89 .89 0 0 0 1.4-.6v-.1M185.2 127.6h1.9h-1.9M185.6 126.1l-.4 1.5M185.9 127.6h1.4M189.3 132.6h-1.3M189.6 132.6h-11.4M189.6 133.5h-11.4"/>
</g>
<path d="M78.1 57a.55 .55 0 0 0 .5-.8 .55 .55 0 0 0-.9-.1 .55 .55 0 0 0 .3 .9h.1M78.1 55.9a.55 .55 0 0 1 .5 .8 .55 .55 0 0 1-.9 .1 .55 .55 0 0 1 .3-.9h.1M95.3 57a.55 .55 0 0 0 .5-.8 .55 .55 0 0 0-.9-.1 .55 .55 0 0 0 .3 .9h.1M95.3 55.9a.55 .55 0 0 1 .5 .8 .55 .55 0 0 1-.9 .1 .55 .55 0 0 1 .3-.9h.1M59.7 61.8a1.15 1.15 0 0 0-1 1.7 1.15 1.15 0 0 0 2 .1 1.15 1.15 0 0 0-.8-1.8h-.2M78.1 68.9a.55 .55 0 0 1 .5 .8 .55 .55 0 0 1-.9 .1 .55 .55 0 0 1 .3-.9h.1M95.3 68.9a.55 .55 0 0 1 .5 .8 .55 .55 0 0 1-.9 .1 .55 .55 0 0 1 .3-.9h.1M95.3 61.8a1.15 1.15 0 0 0-1 1.7 1.15 1.15 0 0 0 2 .1 1.15 1.15 0 0 0-.8-1.8h-.2M105.6 68.4v-10.9M107.8 68.4v-10.9M108.1 68.4v-10.9" fill="none" stroke="#000" stroke-width=".2" stroke-dasharray="1.3 .6" stroke-dashoffset="-.1"/>
<path d="M107.6 57h-1.8M107.6 68.9h-1.8" fill="none" stroke="#000" stroke-width=".2" stroke-dasharray="1.3 .6" stroke-dashoffset=".9"/>
<path d="M59.7 61.9a1.05 1.05 0 0 1 .9 1.6 1.05 1.05 0 0 1-1.7 .1 1.05 1.05 0 0 1 .7-1.7h.1M61.1 60.8l7.7-3.5M68.8 68.7l-7.7-3.5M95.3 61.9a1.05 1.05 0 0 1 1 1.6 1.05 1.05 0 0 1-1.8 .1 1.05 1.05 0 0 1 .7-1.7h.1M107 68.1v-10.3M179.1 127.9l-.9 4.7M181.4 127.8l.3 4.8M186.1 132.6l.3-4.8" fill="none" stroke="#000" stroke-width=".2" stroke-dasharray="1.3 .6" stroke-dashoffset=".2"/>
<g fill="none" stroke="#000" stroke-width=".2" stroke-dasharray="1.3 .6" stroke-dashoffset=".5">
<path d="M68.8 57.3l.8 .5M78.1 55.8a.65 .65 0 0 0-.6 1 .65 .65 0 0 0 1.1 .1 .65 .65 0 0 0-.4-1.1h-.1M95.3 55.8a.65 .65 0 0 0-.6 1 .65 .65 0 0 0 1.1 .1 .65 .65 0 0 0-.4-1.1h-.1M61 60.5v.9M61 65.5v-1M61.1 61.7v-.9M61.1 64.2v1M69.6 68.1l-.8 .6M78.1 68.8a.65 .65 0 0 0-.6 1 .65 .65 0 0 0 1.1 .1 .65 .65 0 0 0-.4-1.1h-.1M95.3 68.8a.65 .65 0 0 0-.6 1 .65 .65 0 0 0 1.1 .1 .65 .65 0 0 0-.4-1.1h-.1M183.6 119.4h.5h-.5M183.9 119.6l.1 .1-.1 .2-.1-.2 .1-.1"/>
<path d="M178.2 133.5v-.9M181.1 126.1h1.1M181.1 128.7h-2.1M181.1 128.6h-2.1M181.2 128.6h-2.2M181.2 128.7h-2.1M181.9 128h4M183.6 125.1h.5h-.5M184.9 125.1h-2h2M185.6 126.1h1.1M185.9 127.9h-4M185.9 128h-4"/>
<path d="M185.9 128.7h-4M185.9 128.6h-4M186.5 126.1h-.9M186.5 128.7h2.2M186.6 128.6h2.1M186.6 126.1h-.9M186.7 128.6h2.1M186.7 128.7h2.1M189.6 133.5v-.9"/>
</g>
<path d="M48.8 63h3.6M183.8 119.7v5.4M178.2 132.6h3.5M178.3 133.6h11.2M184 125.1v-5.4M186.1 132.6h3.5M189.5 133.6h-11.2" fill="none" stroke="#000" stroke-width=".2" stroke-dasharray="1.3 .6" stroke-dashoffset="-.2"/>
<path d="M52.8 62.9l4.4-1M57.2 64.1l-4.4-1M184.2 119.4h-.6M182.7 125.1l-.8 2.5M185.1 125.1l.8 2.5" fill="none" stroke="#000" stroke-width=".2" stroke-dasharray="1.3 .6" stroke-dashoffset=".3"/>
<path d="M48.8 63l3.6 .5M52.4 62.5l-3.6 .5M105.3 70.5v-15M180.8 127.1l.7-1.4M181.3 126.1h.8h-.9M181.5 125.7l-.7 1.4M182.6 127.6l-.4-1.5M186.3 125.7l.7 1.4M187 127.1l-.7-1.4" fill="none" stroke="#000" stroke-width=".2" stroke-dasharray="1.3 .6" stroke-dashoffset=".8"/>
<g fill="none" stroke="#400040" stroke-width=".2">
<path d="M69.5 58.5v4.4M75.9 56.5h4.4M78.1 54.3v4.4M93.1 56.5h4.4M95.3 54.3v4.4M52.6 63h9.8M55.1 60.4v5.1M59.7 60.3v5.4M65.3 62.9h5.1M67.4 60.7h4.3M67.5 65.2h4.1M67.8 60.4v5"/>
<path d="M69.5 63.1v4.2M74.8 62.9h5.2M75.9 69.5h4.4M77.4 60.3v5.3M78.1 67.3v4.3M92.6 63h5.4M93.1 69.5h4.4M95.3 60.3v5.4M95.3 67.3v4.3M38.5 137.2l-.9 .9M45.2 135l-4 4M52 132.6l-7.1 7.2"/>
<path d="M53 136.2l-4.8 4.8M53 131.6h.1M53.2 131.4h.1M56 133.1l-1.8 1.9M56.6 132.6l-.5 .5M57.3 131.9l-.5 .5M57.4 136.2l-4.7 4.8M60.7 137.4l-3.6 3.6M61 132.6l-1.4 1.4M61.9 136.2l-1.2 1.2M65.9 127.8l-.7 .6M66.4 136.2l-4.8 4.8"/>
<path d="M67.9 125.7l-.9 1M70.5 127.6l-6.4 6.4M70.9 136.2l-4.8 4.8M73 125.1l-.2 .2M75.4 136.2l-4.8 4.8M78.2 124.4l-9.6 9.6M79.9 136.2l-4.8 4.8M80.7 121.9l-.5 .5M82 125.1l-8.9 8.9M84.1 127.5l-6.5 6.5M84.4 136.2l-4.8 4.8M86.6 129.5l-4.5 4.5"/>
<path d="M88 132.6l-1.4 1.4M88.9 136.2l-4.8 4.8M92.5 132.6l-1.4 1.4M93.3 136.2l-4.7 4.8M96.9 132.6l-1.3 1.4M97.9 136.2l-4.8 4.8M101.5 132.6l-1.5 1.4M102.3 136.2l-4.8 4.8M105 138.1l-2.9 2.9M105.9 132.6l-1.4 1.4M106.6 136.4l-.8 .9M176.5 131.6h2.5"/>
<path d="M177.3 138.8v2.6M177.7 130.4v2.5M183.8 138.5v3.2M188.7 131.6h2.5M189.9 130.4v2.5M190.3 138.8v2.6M176 140.1h2.6M182.2 140.1h3.2M189 140.1h2.6"/>
</g>
<path d="M181.5 127.8h4.8M181.9 125.1l-1.4 2.5M183.2 127.6h1.4h-1.4M183.2 127.1h1.4h-1.4M185.9 125.1l1.4 2.5M186.4 127.6h-5M187.3 127.6h-6.8M188.7 127.8l.9 4.8" fill="none" stroke="#000" stroke-width=".2" stroke-dasharray="1.3 .6" stroke-dashoffset=".1"/>
<path d="M188.4 127.6h-2" fill="none" stroke="#000" stroke-width=".2" stroke-dasharray="1.3 .6" stroke-dashoffset="1"/>
<g fill="none" stroke="#000" stroke-width=".2">
<path d="M133.1 167.1h.8M133.1 166.2h.8M133.5 165.8v.9M138.3 169.7h.8M138.3 168.9h.8M138.7 168.5v.8M144.7 175h.8M144.7 174.2h.8M144.8 172.4h.9M144.8 171.6h.9M145.1 173.8v.8M145.2 171.1v.9"/>
<path d="M149.1 169.7h.8M149.1 168.9h.8M149.5 168.5v.8"/>
</g>
<path d="M28.6 50.2l1.1 6.4h-2.1zM28.6 50.2v12.7M116.9 50.2l1 6.4h-2zM116.9 50.2v12.7" fill="none" stroke="#000" stroke-width=".35"/>
<path d="M70.2 67.8h15.9l1.6 .8h-17.9zM170.8 72.3l.5-.3-.1 .4a.18 .18 0 0 1-.2 .1 .18 .18 0 0 1-.2-.2zM173.3 62.1l11.3 6.5 .5 4.8-12.7-7.3zM180 67l.5-.3-.1 .3a.21 .21 0 0 1-.1 .2 .21 .21 0 0 1-.3-.1zM202 84.3v.4l-.3 .4M183.8 139.6v.5l-.4 .2M177 140.1h.7a.34 .34 0 0 1-.4 .3 .34 .34 0 0 1-.3-.3zM190 140.1h.7a.34 .34 0 0 1-.4 .3 .34 .34 0 0 1-.3-.3z" fill="none" stroke="#808080" stroke-width=".25"/>
<path d="M116.9 62.9h-88.2" fill="none" stroke="#000" stroke-width=".35" stroke-dasharray="6.3 1.3 1.3 1.3 1.3 1.3" stroke-dashoffset="3.5"/>
<g fill="none" stroke="#c0c0c0" stroke-width=".2">
<path d="M68.3 159.7h50.3M93.7 153.3v44.9M118.6 153.3v49.9M118.6 157.2h34.9M153.5 153.3v49.9M153.5 158.1h43.1M172.5 153.3v28.6M184.4 153.3v28.6M196.6 153.3v49.9M266.7 153.3h-198.4v49.9M68.3 178.7h50.3M68.3 172.4h50.3"/>
<path d="M68.3 166h50.3M68.3 180h-41.6v23.2M118.6 177.7h35M153.5 167.6h43.1M153.5 162.8h43.1M153.5 172.4h43.1M153.5 177.1h43.1M196.6 162.7h70.1M68.3 198.2h85.2M68.3 191.4l85.2 .1M68.3 185.1h50.3M118.6 184.6h35"/>
<path d="M153.6 181.9h43M196.6 197.8h70.1M196.6 184.9h70.1M206.7 184.9v12.9M217.5 197.8v5.4M242.2 197.8v5.4M252.2 184.9v12.9"/>
</g>
<path d="M139.7 3.2v9.5M3.1 107.9h9.6M266.7 107.9h9.5M139.7 203.2v9.6" fill="none" stroke="#c0c0c0" stroke-width=".25"/>
<path d="M12.7 12.7h254v190.5h-254z" fill="none" stroke="#c0c0c0" stroke-width=".5"/>
<path d="M202 84.7l.3 .1M183.8 140.1l.5 .2" fill="none" stroke="#808080" stroke-width=".2"/>
<path d="M116.9 50.2l1 6.4h-2zM28.6 50.2l1.1 6.4h-2.1z" fill="#000"/>
<text font-size="8.5" x="198.9" y="195.5">A</text>
<g font-size="8.1">
<text x="67.6" y="8.9">2</text>
<text x="207.3" y="8.9">1</text>
<text x="4.4" y="56.1">B</text>
<text x="270.4" y="56.1">B</text>
<text x="3.7" y="164.1">A</text>
<text x="269.7" y="164.1">A</text>
<text x="67.6" y="212.4">2</text>
<text x="207.3" y="212.4">1</text>
</g>
<text font-size="4.9" x="206.8" y="193">Corvette Section V.</text>
<g font-size="4.2">
<text x="27.2" y="48.5">A</text>
<text x="115.5" y="48.5">A</text>
<text x="59.7" y="148">SECTION A-A</text>
</g>
<g font-size="3.4">
<text x="197.8" y="166">TITLE:</text>
<text x="198.7" y="188.1">SIZE</text>
<text x="207.5" y="188.1">DWG. NO.</text>
<text x="256.5" y="188.2">REV</text>
<text x="198.8" y="201.7">SCALE: 1:20</text>
<text x="217.7" y="201.8">WEIGHT:</text>
<text x="244.5" y="201.7">SHEET 1 OF 1</text>
</g>
<text font-size="3" x="14" y="213.5">SOLIDWORKS Educational Product. For Instructional Use Only.</text>
<text font-size="2.4" x="119.8" y="156.2">UNLESS OTHERWISE SPECIFIED:</text>
<g font-size="2.2">
<text x="119.5" y="161.8">DIMENSIONS ARE IN INCHES</text>
<text x="154.8" y="161.4">DRAWN</text>
<text x="175.4" y="156.6">NAME</text>
<text x="187.9" y="156.7">DATE</text>
<text x="119.5" y="164.4">TOLERANCES:</text>
<text x="119.5" y="167.1">FRACTIONAL</text>
<text x="154.9" y="166.3">CHECKED</text>
<text x="119.5" y="169.7">ANGULAR: MACH</text>
<text x="119.5" y="172.4">TWO PLACE DECIMAL</text>
<text x="142.5" y="169.7">BEND</text>
<text x="154.8" y="171">ENG APPR.</text>
<text x="119.5" y="175">THREE PLACE DECIMAL</text>
<text x="154.9" y="175.7">MFG APPR.</text>
<text x="154.9" y="180.4">Q.A.</text>
<text x="154.9" y="184.6">COMMENTS:</text>
</g>
<g font-size="2.1">
<text x="75.5" y="195.7">NEXT ASSY</text>
<text x="100.9" y="195.7">USED ON</text>
<text x="86.9" y="201.5">APPLICATION</text>
<text x="123.1" y="201.6">DO NOT SCALE DRAWING</text>
</g>
<g font-size="2">
<text x="31.5" y="182.9">PROPRIETARY AND CONFIDENTIAL</text>
<text x="119.2" y="180.6">INTERPRET GEOMETRIC</text>
<text x="119.2" y="183.1">TOLERANCING PER:</text>
<text x="27.8" y="186.5">THE INFORMATION CONTAINED IN THIS</text>
<text x="27.8" y="189">DRAWING IS THE SOLE PROPERTY OF</text>
<text x="27.8" y="191.6">&lt;INSERT COMPANY NAME HERE&gt;. ANY</text>
<text x="119.1" y="186.7">MATERIAL</text>
<text x="27.8" y="194.1">REPRODUCTION IN PART OR AS A WHOLE</text>
<text x="27.8" y="196.6">WITHOUT THE WRITTEN PERMISSION OF</text>
<text x="119.1" y="193.5">FINISH</text>
<text x="27.8" y="199.1">&lt;INSERT COMPANY NAME HERE&gt; IS</text>
<text x="27.8" y="201.7">PROHIBITED.</text>
</g>
</svg>
